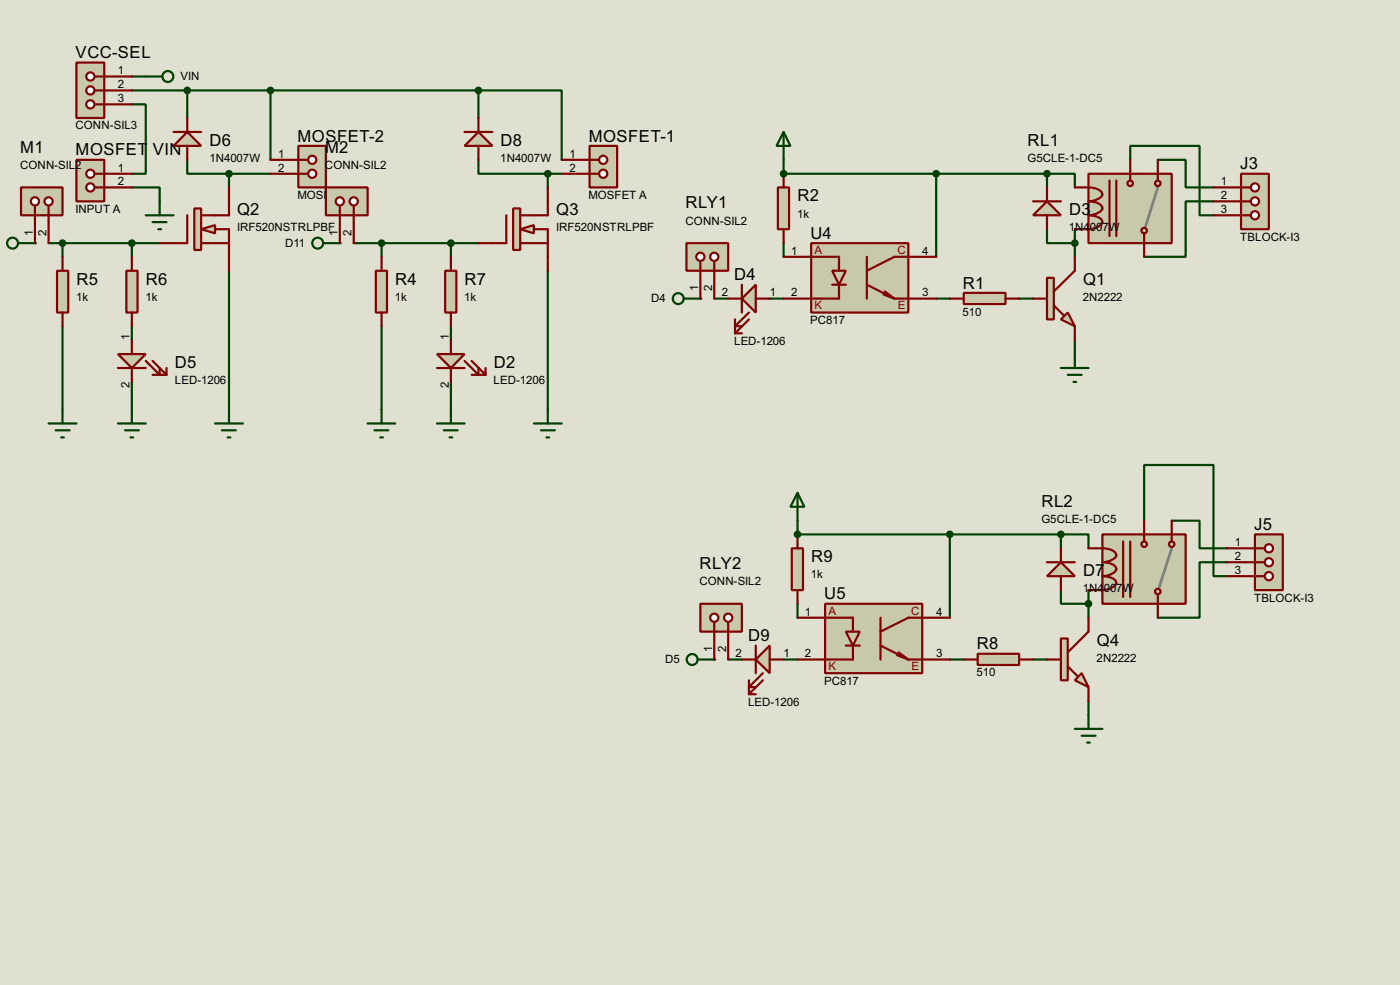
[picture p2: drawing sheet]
<svg xmlns="http://www.w3.org/2000/svg" width="256mm" height="180mm" viewBox="0 0 256 180" stroke-linecap="round" stroke-linejoin="round" font-family="sans-serif">
<path d="M0 0h256.5v180.3h-256.5z" fill="#e0e0d0"/>
<g fill="none" stroke="#004000" stroke-width=".4">
<path d="M24.2 19.1h2.5v12.7h-2.5M24.2 14h2.5M24.2 16.6h63.5M34.3 16.6v5M49.6 16.6v12.7M87.7 16.6h15.2v12.7M87.7 16.6v5M24.2 34.3h5.1v2.6M34.3 29.3v2.5h7.7M42 31.8v2.5M42 31.8h7.6M87.7 29.3v2.5h12.7"/>
<path d="M100.4 31.8h2.5M100.4 31.8v2.5M191.8 31.8h5.1v2.5M191.8 31.8h-20.3v15.2M191.8 31.8v2.5M207.1 29.3v-2.6h12.7v12.7h2.5M212.1 29.3h5.1v5h5.1M222.3 36.9h-5.1v10.1h-7.6M11.5 59.7v15.3M24.2 44.5v2.5M24.2 59.7v2.6M29.3 44.5h-17.8v2.5"/>
<path d="M42 49.6v25.4M69.9 59.7v15.3M82.6 59.7v2.6M87.7 44.5h-5.1v2.5M100.4 49.6v25.4M141 54.7h2.6M143.6 44.5v2.5M171.5 54.7h2.5M186.7 54.7h2.6M191.8 42v2.5h5.1M196.9 42v5M24.2 69.9v5.1"/>
<path d="M82.6 69.9v5.1M196.9 62.3v2.5M194.4 97.8h5v2.6M194.4 97.8h-20.4v15.3M194.4 97.8v2.6M209.6 95.3v-10.2h12.7v20.4h2.5M214.7 95.3h5.1v5.1h5M146.1 110.5v2.6M194.4 108v2.5h5M199.4 108v5.1M224.8 102.9h-5v10.2h-7.7M143.6 120.7h2.5"/>
<path d="M174 120.7h2.6M189.3 120.7h2.5M199.4 128.3v2.6"/>
</g>
<circle cx="128.3" cy="54.7" r=".2" fill="#004000"/>
<path d="M130.9 54.7h2.5" fill="none" stroke="#004000" stroke-width=".4"/>
<circle cx="130.9" cy="120.7" r=".2" fill="#004000"/>
<path d="M133.4 120.7h2.5" fill="none" stroke="#004000" stroke-width=".4"/>
<circle cx="6.4" cy="44.5" r=".2" fill="#004000"/>
<path d="M8.9 44.5h2.6" fill="none" stroke="#004000" stroke-width=".4"/>
<circle cx="62.3" cy="44.5" r=".2" fill="#004000"/>
<path d="M143.6 31.8h27.9M64.8 44.5h17.8M69.9 44.5v2.5" fill="none" stroke="#004000" stroke-width=".4"/>
<circle cx="143.6" cy="31.8" r=".2" fill="#004000"/>
<path d="M143.6 29.3v2.5M146.1 97.8h27.9" fill="none" stroke="#004000" stroke-width=".4"/>
<circle cx="146.1" cy="97.8" r=".2" fill="#004000"/>
<path d="M146.1 95.3v2.5" fill="none" stroke="#004000" stroke-width=".4"/>
<path d="M36.9 42l2.5-.8v1.5z" fill="#c8c8aa" stroke="#800000" stroke-width=".4"/>
<path d="M35.6 38.2h1.3v7.6h-1.3z" fill="#c8c8aa" stroke="#800000" stroke-width=".4"/>
<path d="M34.3 39.4v5.1h-5M42 34.3v5.1h-5.1M36.9 44.5h5.1M39.4 42h2.6v7.6" fill="none" stroke="#800000" stroke-width=".4"/>
<path d="M10.5 49.6h2v7.6h-2z" fill="#c8c8aa" stroke="#800000" stroke-width=".4"/>
<path d="M11.5 47v2.6M11.5 57.2v2.5" fill="none" stroke="#800000" stroke-width=".4"/>
<path d="M23.2 49.6h2v7.6h-2z" fill="#c8c8aa" stroke="#800000" stroke-width=".4"/>
<path d="M24.2 47v2.6M24.2 57.2v2.5" fill="none" stroke="#800000" stroke-width=".4"/>
<circle cx="24.1" cy="44.5" r=".5" fill="#004000" stroke="#004000" stroke-width=".4"/>
<path d="M21.6 64.8h5.1l-2.5 2.6z" fill="#c8c8aa" stroke="#800000" stroke-width=".4"/>
<path d="M21.6 67.4h5.1M24.2 62.3v2.5M24.2 67.4v2.5M26.7 66.1l2.6 2.5v-1.2M28 66.1l2.5 2.5M28 68.6h2.5M30.5 67.4v1.2" fill="none" stroke="#800000" stroke-width=".4"/>
<g fill="none" stroke="#004000" stroke-width=".4">
<path d="M3.4 44.5h3M8.9 77.5h5.1M10.2 78.8h2.6M11.5 75v2.5M21.6 77.5h5.1M22.9 78.8h2.6M24.2 75v2.5M39.4 77.5h5.1M40.7 78.8h2.5M42 75v2.5M11.2 80.1h.5M23.9 80.1h.5"/>
<path d="M41.7 80.1h.5"/>
<circle cx="2.3" cy="44.5" r="1"/>
</g>
<circle cx="11.4" cy="44.5" r=".5" fill="#004000" stroke="#004000" stroke-width=".4"/>
<path d="M54.7 26.7h5v7.6h-5z" fill="#c8c8aa" stroke="#800000" stroke-width=".4"/>
<path d="M54.7 29.3h1.7" fill="none" stroke="#800000" stroke-width=".4"/>
<circle cx="57.2" cy="29.3" r=".75" fill="#feffff" stroke="#800000" stroke-width=".4"/>
<path d="M54.7 31.8h1.7" fill="none" stroke="#800000" stroke-width=".4"/>
<circle cx="57.2" cy="31.8" r=".75" fill="#feffff" stroke="#800000" stroke-width=".4"/>
<path d="M49.6 29.3h5.1M49.6 31.8h5.1" fill="none" stroke="#800000" stroke-width=".4"/>
<path d="M14 11.5h5.1v10.1h-5.1z" fill="#c8c8aa" stroke="#800000" stroke-width=".4"/>
<path d="M17.3 14h1.8" fill="none" stroke="#800000" stroke-width=".4"/>
<circle cx="16.5" cy="14" r=".75" fill="#feffff" stroke="#800000" stroke-width=".4"/>
<path d="M17.3 16.6h1.8" fill="none" stroke="#800000" stroke-width=".4"/>
<circle cx="16.5" cy="16.6" r=".75" fill="#feffff" stroke="#800000" stroke-width=".4"/>
<path d="M17.3 19.1h1.8" fill="none" stroke="#800000" stroke-width=".4"/>
<circle cx="16.5" cy="19.1" r=".75" fill="#feffff" stroke="#800000" stroke-width=".4"/>
<path d="M19.1 14h5.1M19.1 16.6h5.1M19.1 19.1h5.1" fill="none" stroke="#800000" stroke-width=".4"/>
<g fill="none" stroke="#004000" stroke-width=".4">
<path d="M26.7 14h3.1"/>
<circle cx="30.7" cy="14" r="1"/>
</g>
<path d="M14 29.3h5.1v7.6h-5.1z" fill="#c8c8aa" stroke="#800000" stroke-width=".4"/>
<path d="M17.3 31.8h1.8" fill="none" stroke="#800000" stroke-width=".4"/>
<circle cx="16.5" cy="31.8" r=".75" fill="#feffff" stroke="#800000" stroke-width=".4"/>
<path d="M17.3 34.3h1.8" fill="none" stroke="#800000" stroke-width=".4"/>
<circle cx="16.5" cy="34.3" r=".75" fill="#feffff" stroke="#800000" stroke-width=".4"/>
<path d="M19.1 31.8h5.1M19.1 34.3h5.1" fill="none" stroke="#800000" stroke-width=".4"/>
<path d="M26.7 39.4h5.1M29.3 36.9v2.5M28 40.7h2.5M29 42h.5" fill="none" stroke="#004000" stroke-width=".4"/>
<path d="M34.3 24.2l2.6 2.5h-5.1z" fill="#c8c8aa" stroke="#800000" stroke-width=".4"/>
<path d="M31.8 24.2h5.1M34.3 21.6v2.6M34.3 26.7v2.6" fill="none" stroke="#800000" stroke-width=".4"/>
<g fill="#004000" stroke="#004000" stroke-width=".4">
<circle cx="34.3" cy="16.6" r=".5"/>
<circle cx="41.9" cy="31.8" r=".5"/>
<circle cx="49.5" cy="16.6" r=".5"/>
</g>
<path d="M95.3 42l2.5-.8v1.5z" fill="#c8c8aa" stroke="#800000" stroke-width=".4"/>
<path d="M94 38.2h1.3v7.6h-1.3z" fill="#c8c8aa" stroke="#800000" stroke-width=".4"/>
<path d="M92.8 39.4v5.1h-5.1M100.4 34.3v5.1h-5.1M95.3 44.5h5.1M97.8 42h2.6v7.6" fill="none" stroke="#800000" stroke-width=".4"/>
<path d="M68.9 49.6h2v7.6h-2z" fill="#c8c8aa" stroke="#800000" stroke-width=".4"/>
<path d="M69.9 47v2.6M69.9 57.2v2.5" fill="none" stroke="#800000" stroke-width=".4"/>
<path d="M81.6 49.6h2v7.6h-2z" fill="#c8c8aa" stroke="#800000" stroke-width=".4"/>
<path d="M82.6 47v2.6M82.6 57.2v2.5" fill="none" stroke="#800000" stroke-width=".4"/>
<circle cx="82.6" cy="44.5" r=".5" fill="#004000" stroke="#004000" stroke-width=".4"/>
<path d="M80.1 64.8h5l-2.5 2.6z" fill="#c8c8aa" stroke="#800000" stroke-width=".4"/>
<path d="M80.1 67.4h5M82.6 62.3v2.5M82.6 67.4v2.5M85.1 66.1l2.6 2.5v-1.2M86.4 66.1l2.6 2.5M86.4 68.6h2.6M89 67.4v1.2" fill="none" stroke="#800000" stroke-width=".4"/>
<g fill="none" stroke="#004000" stroke-width=".4">
<path d="M59.2 44.5h3.1M67.4 77.5h5M68.6 78.8h2.6M69.9 75v2.5M80.1 77.5h5M81.3 78.8h2.6M82.6 75v2.5M97.8 77.5h5.1M99.1 78.8h2.6M100.4 75v2.5M69.7 80.1h.5M82.4 80.1h.5"/>
<path d="M100.1 80.1h.5"/>
<circle cx="58.2" cy="44.5" r="1"/>
</g>
<path d="M108 26.7h5.1v7.6h-5.1z" fill="#c8c8aa" stroke="#800000" stroke-width=".4"/>
<path d="M108 29.3h1.8" fill="none" stroke="#800000" stroke-width=".4"/>
<circle cx="110.5" cy="29.3" r=".75" fill="#feffff" stroke="#800000" stroke-width=".4"/>
<path d="M108 31.8h1.8" fill="none" stroke="#800000" stroke-width=".4"/>
<circle cx="110.5" cy="31.8" r=".75" fill="#feffff" stroke="#800000" stroke-width=".4"/>
<path d="M102.9 29.3h5.1M102.9 31.8h5.1" fill="none" stroke="#800000" stroke-width=".4"/>
<path d="M87.7 24.2l2.5 2.5h-5.1z" fill="#c8c8aa" stroke="#800000" stroke-width=".4"/>
<path d="M85.1 24.2h5.1M87.7 21.6v2.6M87.7 26.7v2.6" fill="none" stroke="#800000" stroke-width=".4"/>
<g fill="#004000" stroke="#004000" stroke-width=".4">
<circle cx="87.6" cy="16.6" r=".5"/>
<circle cx="100.3" cy="31.8" r=".5"/>
</g>
<path d="M199.4 31.8h15.3v12.7h-15.3z" fill="#c8c8aa" stroke="#800000" stroke-width=".4"/>
<path d="M212.1 34.3l-2.2 7.2" fill="none" stroke="#808080" stroke-width=".5"/>
<g fill="#c8c8aa" stroke="#800000" stroke-width=".4">
<circle cx="209.6" cy="42.2" r=".5"/>
<circle cx="207" cy="33.6" r=".5"/>
</g>
<path d="M199.4 34.3a2.33 2.33 0 0 1 2.6 1.3 2.68 2.68 0 0 1-2.6 1.3 3.1 3.1 0 0 1 2.5 .9 .88 .88 0 0 1-.7 1.2l-1.2 .3-.6 .1a3.2 3.2 0 0 1 2.5 .9 .9 .9 0 0 1-.7 1.2l-1.2 .4-.6 .1M203.3 33.1v10.1M204.5 33.1v10.1M207.1 31.8v1.3M209.6 42.7v1.8" fill="none" stroke="#800000" stroke-width=".4"/>
<circle cx="212.1" cy="33.6" r=".5" fill="#c8c8aa" stroke="#800000" stroke-width=".4"/>
<path d="M196.9 34.3h2.5M207.1 29.3v2.5M212.1 29.3v3.8M196.9 42h2.5M209.6 44.5v2.5" fill="none" stroke="#800000" stroke-width=".4"/>
<path d="M148.6 44.5h17.8v12.7h-17.8z" fill="#c8c8aa" stroke="#800000" stroke-width=".4"/>
<path d="M152.5 49.6h2.5l-1.3 2.5z" fill="#c8c8aa" stroke="#800000" stroke-width=".4"/>
<path d="M143.6 47h10.1v2.6M152.5 52.1h2.5M153.7 52.1v2.6h-10.1M158.8 47v7.7M158.8 52.1l5.1 2.6M161.9 53.9l2 .8M162.1 53.4l1.8 1.3M163.9 54.7h7.6M171.5 47h-7.6l-5.1 2.6" fill="none" stroke="#800000" stroke-width=".4"/>
<path d="M194.4 58.5l1.2-1.3 1.3 2.5z" fill="#c8c8aa" stroke="#800000" stroke-width=".4"/>
<path d="M191.8 50.9h1.3v7.6h-1.3z" fill="#c8c8aa" stroke="#800000" stroke-width=".4"/>
<path d="M189.3 54.7h2.5M193.1 55.9l1.8 1.8M196.9 47v2.6l-3.8 3.8M196.9 59.7v2.6" fill="none" stroke="#800000" stroke-width=".4"/>
<path d="M176.6 53.6h7.6v2.1h-7.6z" fill="#c8c8aa" stroke="#800000" stroke-width=".4"/>
<path d="M174 54.7h2.6M184.2 54.7h2.5" fill="none" stroke="#800000" stroke-width=".4"/>
<path d="M189.3 39.4l2.5-2.5 2.6 2.5z" fill="#c8c8aa" stroke="#800000" stroke-width=".4"/>
<path d="M189.3 36.9h5.1M191.8 34.3v2.6M191.8 39.4v2.6" fill="none" stroke="#800000" stroke-width=".4"/>
<circle cx="196.9" cy="44.5" r=".5" fill="#004000" stroke="#004000" stroke-width=".4"/>
<path d="M142.5 34.3h2.1v7.7h-2.1z" fill="#c8c8aa" stroke="#800000" stroke-width=".4"/>
<path d="M143.6 31.8v2.5M143.6 42v2.5" fill="none" stroke="#800000" stroke-width=".4"/>
<g fill="#004000" stroke="#004000" stroke-width=".4">
<circle cx="171.5" cy="31.8" r=".5"/>
<circle cx="191.8" cy="31.8" r=".5"/>
</g>
<g fill="none" stroke="#004000" stroke-width=".4">
<path d="M125.3 54.7h3"/>
<circle cx="124.2" cy="54.7" r="1"/>
</g>
<path d="M135.9 54.7l2.6-2.6v5.1z" fill="#c8c8aa" stroke="#800000" stroke-width=".4"/>
<path d="M133.4 54.7h2.5M134.7 58.5v2.5M135.9 52.1v5.1M137.2 57.2l-2.5 2.5h1.2M137.2 58.5l-2.5 2.5M138.5 54.7h2.5M134.7 61h1.2" fill="none" stroke="#800000" stroke-width=".4"/>
<path d="M194.4 67.4h5M195.6 68.6h2.6M196.7 69.9h.5M196.9 64.8v2.6" fill="none" stroke="#004000" stroke-width=".4"/>
<path d="M227.4 31.8h5.1v10.2h-5.1z" fill="#c8c8aa" stroke="#800000" stroke-width=".4"/>
<path d="M227.4 34.3h1.8" fill="none" stroke="#800000" stroke-width=".4"/>
<circle cx="229.9" cy="34.3" r=".75" fill="#feffff" stroke="#800000" stroke-width=".4"/>
<path d="M227.4 36.9h1.8" fill="none" stroke="#800000" stroke-width=".4"/>
<circle cx="229.9" cy="36.9" r=".75" fill="#feffff" stroke="#800000" stroke-width=".4"/>
<path d="M227.4 39.4h1.8" fill="none" stroke="#800000" stroke-width=".4"/>
<circle cx="229.9" cy="39.4" r=".75" fill="#feffff" stroke="#800000" stroke-width=".4"/>
<path d="M222.3 34.3h5.1M222.3 36.9h5.1M222.3 39.4h5.1" fill="none" stroke="#800000" stroke-width=".4"/>
<path d="M202 97.8h15.2v12.7h-15.2z" fill="#c8c8aa" stroke="#800000" stroke-width=".4"/>
<path d="M214.7 100.4l-2.3 7.1" fill="none" stroke="#808080" stroke-width=".5"/>
<g fill="#c8c8aa" stroke="#800000" stroke-width=".4">
<circle cx="212.1" cy="108.3" r=".5"/>
<circle cx="209.6" cy="99.6" r=".5"/>
</g>
<path d="M205.8 99.1v10.2M207.1 99.1v10.2M209.6 97.8v1.3M202 100.4a3.1 3.1 0 0 1 2.4 .9 .88 .88 0 0 1-.7 1.2l-1.1 .3-.6 .1a3.2 3.2 0 0 1 2.4 .9 .9 .9 0 0 1-.7 1.2l-1.1 .4-.6 .1a3.2 3.2 0 0 1 2.4 .8 .89 .89 0 0 1-.7 1.2l-1.1 .4-.6 .1M212.1 108.8v1.7" fill="none" stroke="#800000" stroke-width=".4"/>
<circle cx="214.6" cy="99.6" r=".5" fill="#c8c8aa" stroke="#800000" stroke-width=".4"/>
<path d="M209.6 95.3v2.5M214.7 95.3v3.8M199.4 100.4h2.6M199.4 108h2.6M212.1 110.5v2.6" fill="none" stroke="#800000" stroke-width=".4"/>
<path d="M151.2 110.5h17.8v12.7h-17.8z" fill="#c8c8aa" stroke="#800000" stroke-width=".4"/>
<path d="M155 115.6h2.5l-1.2 2.6z" fill="#c8c8aa" stroke="#800000" stroke-width=".4"/>
<path d="M146.1 113.1h10.2v2.5M155 118.2h2.5M156.3 118.2v2.5h-10.2M161.3 113.1v7.6M161.3 118.2l5.1 2.5M164.4 119.9l2 .8M164.6 119.4l1.8 1.3M174 113.1h-7.6l-5.1 2.5M166.4 120.7h7.6" fill="none" stroke="#800000" stroke-width=".4"/>
<path d="M198.2 123.2l1.2 2.6-2.5-1.3z" fill="#c8c8aa" stroke="#800000" stroke-width=".4"/>
<path d="M194.4 116.9h1.2v7.6h-1.2z" fill="#c8c8aa" stroke="#800000" stroke-width=".4"/>
<path d="M199.4 113.1v2.5l-3.8 3.8M191.8 120.7h2.6M195.6 122l1.8 1.8M199.4 125.8v2.5" fill="none" stroke="#800000" stroke-width=".4"/>
<path d="M179.1 119.7h7.6v2h-7.6z" fill="#c8c8aa" stroke="#800000" stroke-width=".4"/>
<path d="M176.6 120.7h2.5M186.7 120.7h2.6" fill="none" stroke="#800000" stroke-width=".4"/>
<path d="M194.4 102.9l2.5 2.6h-5.1z" fill="#c8c8aa" stroke="#800000" stroke-width=".4"/>
<path d="M191.8 102.9h5.1M194.4 100.4v2.5M194.4 105.5v2.5" fill="none" stroke="#800000" stroke-width=".4"/>
<circle cx="199.4" cy="110.5" r=".5" fill="#004000" stroke="#004000" stroke-width=".4"/>
<path d="M145.1 100.4h2v7.6h-2z" fill="#c8c8aa" stroke="#800000" stroke-width=".4"/>
<path d="M146.1 97.8v2.6M146.1 108v2.5" fill="none" stroke="#800000" stroke-width=".4"/>
<g fill="#004000" stroke="#004000" stroke-width=".4">
<circle cx="174" cy="97.8" r=".5"/>
<circle cx="194.3" cy="97.8" r=".5"/>
</g>
<g fill="none" stroke="#004000" stroke-width=".4">
<path d="M127.8 120.7h3.1"/>
<circle cx="126.8" cy="120.7" r="1"/>
</g>
<path d="M138.5 120.7l2.5-2.5v5z" fill="#c8c8aa" stroke="#800000" stroke-width=".4"/>
<path d="M138.5 118.2v5M135.9 120.7h2.6M137.2 127.1h1.3M137.2 124.5v2.6M139.8 123.2l-2.6 2.6h1.3M139.8 124.5l-2.6 2.6M141 120.7h2.6" fill="none" stroke="#800000" stroke-width=".4"/>
<path d="M196.9 133.4h5.1M198.2 134.7h2.5M199.2 135.9h.5M199.4 130.9v2.5" fill="none" stroke="#004000" stroke-width=".4"/>
<path d="M229.9 97.8h5.1v10.2h-5.1z" fill="#c8c8aa" stroke="#800000" stroke-width=".4"/>
<path d="M229.9 100.4h1.8" fill="none" stroke="#800000" stroke-width=".4"/>
<circle cx="232.4" cy="100.4" r=".75" fill="#feffff" stroke="#800000" stroke-width=".4"/>
<path d="M229.9 102.9h1.8" fill="none" stroke="#800000" stroke-width=".4"/>
<circle cx="232.4" cy="102.9" r=".75" fill="#feffff" stroke="#800000" stroke-width=".4"/>
<path d="M229.9 105.5h1.8" fill="none" stroke="#800000" stroke-width=".4"/>
<circle cx="232.4" cy="105.5" r=".75" fill="#feffff" stroke="#800000" stroke-width=".4"/>
<path d="M224.8 100.4h5.1M224.8 102.9h5.1M224.8 105.5h5.1" fill="none" stroke="#800000" stroke-width=".4"/>
<path d="M125.8 44.5h7.6v5.1h-7.6z" fill="#c8c8aa" stroke="#800000" stroke-width=".4"/>
<path d="M128.3 47.8v1.8" fill="none" stroke="#800000" stroke-width=".4"/>
<circle cx="128.3" cy="47" r=".75" fill="#feffff" stroke="#800000" stroke-width=".4"/>
<path d="M130.9 47.8v1.8" fill="none" stroke="#800000" stroke-width=".4"/>
<circle cx="130.8" cy="47" r=".75" fill="#feffff" stroke="#800000" stroke-width=".4"/>
<path d="M128.3 49.6v5.1M130.9 49.6v5.1" fill="none" stroke="#800000" stroke-width=".4"/>
<path d="M128.3 110.5h7.6v5.1h-7.6z" fill="#c8c8aa" stroke="#800000" stroke-width=".4"/>
<path d="M130.9 113.8v1.8" fill="none" stroke="#800000" stroke-width=".4"/>
<circle cx="130.8" cy="113.1" r=".75" fill="#feffff" stroke="#800000" stroke-width=".4"/>
<path d="M133.4 113.8v1.8" fill="none" stroke="#800000" stroke-width=".4"/>
<circle cx="133.4" cy="113.1" r=".75" fill="#feffff" stroke="#800000" stroke-width=".4"/>
<path d="M130.9 115.6v5.1M133.4 115.6v5.1" fill="none" stroke="#800000" stroke-width=".4"/>
<path d="M3.9 34.3h7.6v5.1h-7.6z" fill="#c8c8aa" stroke="#800000" stroke-width=".4"/>
<path d="M6.4 37.6v1.8" fill="none" stroke="#800000" stroke-width=".4"/>
<circle cx="6.4" cy="36.9" r=".75" fill="#feffff" stroke="#800000" stroke-width=".4"/>
<path d="M8.9 37.6v1.8" fill="none" stroke="#800000" stroke-width=".4"/>
<circle cx="8.9" cy="36.9" r=".75" fill="#feffff" stroke="#800000" stroke-width=".4"/>
<path d="M6.4 39.4v5.1M8.9 39.4v5.1" fill="none" stroke="#800000" stroke-width=".4"/>
<path d="M59.7 34.3h7.7v5.1h-7.7z" fill="#c8c8aa" stroke="#800000" stroke-width=".4"/>
<path d="M62.3 37.6v1.8" fill="none" stroke="#800000" stroke-width=".4"/>
<circle cx="62.2" cy="36.9" r=".75" fill="#feffff" stroke="#800000" stroke-width=".4"/>
<path d="M64.8 37.6v1.8" fill="none" stroke="#800000" stroke-width=".4"/>
<circle cx="64.8" cy="36.9" r=".75" fill="#feffff" stroke="#800000" stroke-width=".4"/>
<path d="M62.3 39.4v5.1M64.8 39.4v5.1" fill="none" stroke="#800000" stroke-width=".4"/>
<g fill="#004000" stroke="#004000" stroke-width=".4">
<circle cx="69.9" cy="44.5" r=".5"/>
<circle cx="143.5" cy="31.8" r=".5"/>
<circle cx="146.1" cy="97.8" r=".5"/>
</g>
<path d="M143.6 24.2l1.2 2.5h-2.5zM143.6 24.2v5.1M146.1 90.2l1.3 2.6h-2.6zM146.1 90.2v5.1" fill="none" stroke="#004000" stroke-width=".4"/>
<g font-size="3.4">
<text x="13.9" y="10.6">VCC-SEL</text>
<text x="3.7" y="28">M1</text>
<text x="13.9" y="28.5">MOSFET</text>
<text x="28" y="28.5">VIN</text>
<text x="38.4" y="26.7">D6</text>
<text x="54.5" y="25.9">MOSFET-2</text>
<text x="59.6" y="28">M2</text>
<text x="91.7" y="26.7">D8</text>
<text x="107.9" y="25.9">MOSFET-1</text>
<text x="188.3" y="26.7">RL1</text>
<text x="227.2" y="31">J3</text>
<text x="43.5" y="39.4">Q2</text>
<text x="101.9" y="39.4">Q3</text>
<text x="125.6" y="38.1">RLY1</text>
<text x="146.1" y="36.9">R2</text>
<text x="195.9" y="39.4">D3</text>
<text x="148.5" y="43.7">U4</text>
<text x="14" y="52.1">R5</text>
<text x="26.7" y="52.1">R6</text>
<text x="72.4" y="52.1">R4</text>
<text x="85.1" y="52.1">R7</text>
<text x="134.5" y="51.3">D4</text>
<text x="176.4" y="52.8">R1</text>
<text x="198.4" y="52.1">Q1</text>
<text x="32.1" y="67.4">D5</text>
<text x="90.5" y="67.4">D2</text>
<text x="190.8" y="92.8">RL2</text>
<text x="229.8" y="97">J5</text>
<text x="128.2" y="104.2">RLY2</text>
<text x="148.6" y="102.9">R9</text>
<text x="198.4" y="105.5">D7</text>
<text x="151" y="109.7">U5</text>
<text x="137.1" y="117.4">D9</text>
<text x="179" y="118.9">R8</text>
<text x="201" y="118.2">Q4</text>
</g>
<g font-size="2.4">
<text x="21.6" y="13.6">1</text>
<text x="21.6" y="16.2">2</text>
<text x="33.1" y="14.7">VIN</text>
<text x="13.8" y="23.7">CONN-SIL3</text>
<text x="21.6" y="18.7">3</text>
<text x="38.4" y="29.6">1N4007W</text>
<text x="51" y="28.9">1</text>
<text x="91.7" y="29.6">1N4007W</text>
<text x="104.3" y="28.9">1</text>
<text x="188.2" y="29.6">G5CLE-1-DC5</text>
<text x="3.7" y="31">CONN-SIL2</text>
<text x="21.6" y="31.4">1</text>
<text x="21.6" y="33.9">2</text>
<text x="51" y="31.4">2</text>
<text x="59.5" y="31">CONN-SIL2</text>
<text x="104.3" y="31.4">2</text>
<text x="223.7" y="33.9">1</text>
<text x="13.8" y="39">INPUT A</text>
<text x="54.5" y="36.4">MOSFET A</text>
<text x="107.8" y="36.4">MOSFET A</text>
<text x="125.6" y="41.1">CONN-SIL2</text>
<text x="146.1" y="39.9">1k</text>
<text x="223.7" y="36.5">2</text>
<text x="223.7" y="39">3</text>
<text x="6" y="43.1" transform="rotate(-90 6 43.1)">1</text>
<text x="8.5" y="43.1" transform="rotate(-90 8.5 43.1)">2</text>
<text x="43.4" y="42.3">IRF520NSTRLPBF</text>
<text x="52.2" y="45.2">D11</text>
<text x="61.9" y="43.1" transform="rotate(-90 61.9 43.1)">1</text>
<text x="64.4" y="43.1" transform="rotate(-90 64.4 43.1)">2</text>
<text x="101.9" y="42.3">IRF520NSTRLPBF</text>
<text x="145" y="46.6">1</text>
<text x="169" y="46.6">4</text>
<text x="195.8" y="42.3">1</text>
<text x="197" y="42.3">N4</text>
<text x="199.7" y="42.3">007W</text>
<text x="227.2" y="44.1">TBLOCK-I3</text>
<text x="127.9" y="53.3" transform="rotate(-90 127.9 53.3)">1</text>
<text x="130.5" y="53.3" transform="rotate(-90 130.5 53.3)">2</text>
<text x="14" y="55">1k</text>
<text x="26.7" y="55">1k</text>
<text x="72.4" y="55">1k</text>
<text x="85.1" y="55">1k</text>
<text x="119.3" y="55.4">D4</text>
<text x="132.3" y="54.3">2</text>
<text x="141" y="54.3">1</text>
<text x="145" y="54.3">2</text>
<text x="148.4" y="59.3">PC817</text>
<text x="169" y="54.3">3</text>
<text x="176.4" y="57.8">510</text>
<text x="198.4" y="55">2N2222</text>
<text x="23.7" y="62.3" transform="rotate(-90 23.7 62.3)">1</text>
<text x="82.2" y="62.3" transform="rotate(-90 82.2 62.3)">1</text>
<text x="134.5" y="63.1">LED-1206</text>
<text x="23.7" y="71.1" transform="rotate(-90 23.7 71.1)">2</text>
<text x="32" y="70.3">LED-1206</text>
<text x="82.2" y="71.1" transform="rotate(-90 82.2 71.1)">2</text>
<text x="90.4" y="70.3">LED-1206</text>
<text x="190.8" y="95.7">G5CLE-1-DC5</text>
<text x="226.2" y="100">1</text>
<text x="128.1" y="107.2">CONN-SIL2</text>
<text x="148.6" y="105.9">1k</text>
<text x="226.2" y="102.5">2</text>
<text x="226.2" y="105.1">3</text>
<text x="147.5" y="112.7">1</text>
<text x="171.5" y="112.7">4</text>
<text x="198.4" y="108.4">1</text>
<text x="199.5" y="108.4">N4</text>
<text x="202.2" y="108.4">007W</text>
<text x="229.7" y="110.1">TBLOCK-I3</text>
<text x="130.5" y="119.3" transform="rotate(-90 130.5 119.3)">1</text>
<text x="133" y="119.3" transform="rotate(-90 133 119.3)">2</text>
<text x="121.8" y="121.4">D5</text>
<text x="134.8" y="120.3">2</text>
<text x="143.6" y="120.3">1</text>
<text x="147.5" y="120.3">2</text>
<text x="151" y="125.3">PC817</text>
<text x="171.5" y="120.3">3</text>
<text x="178.9" y="123.8">510</text>
<text x="200.9" y="121.1">2N2222</text>
<text x="137" y="129.2">LED-1206</text>
</g>
<g font-size="2.4" fill="#800000">
<text x="149.2" y="46.5">A</text>
<text x="164.4" y="46.5">C</text>
<text x="149.2" y="56.6">K</text>
<text x="164.5" y="56.6">E</text>
<text x="151.8" y="112.5">A</text>
<text x="166.9" y="112.5">C</text>
<text x="151.8" y="122.7">K</text>
<text x="167" y="122.7">E</text>
</g>
</svg>
